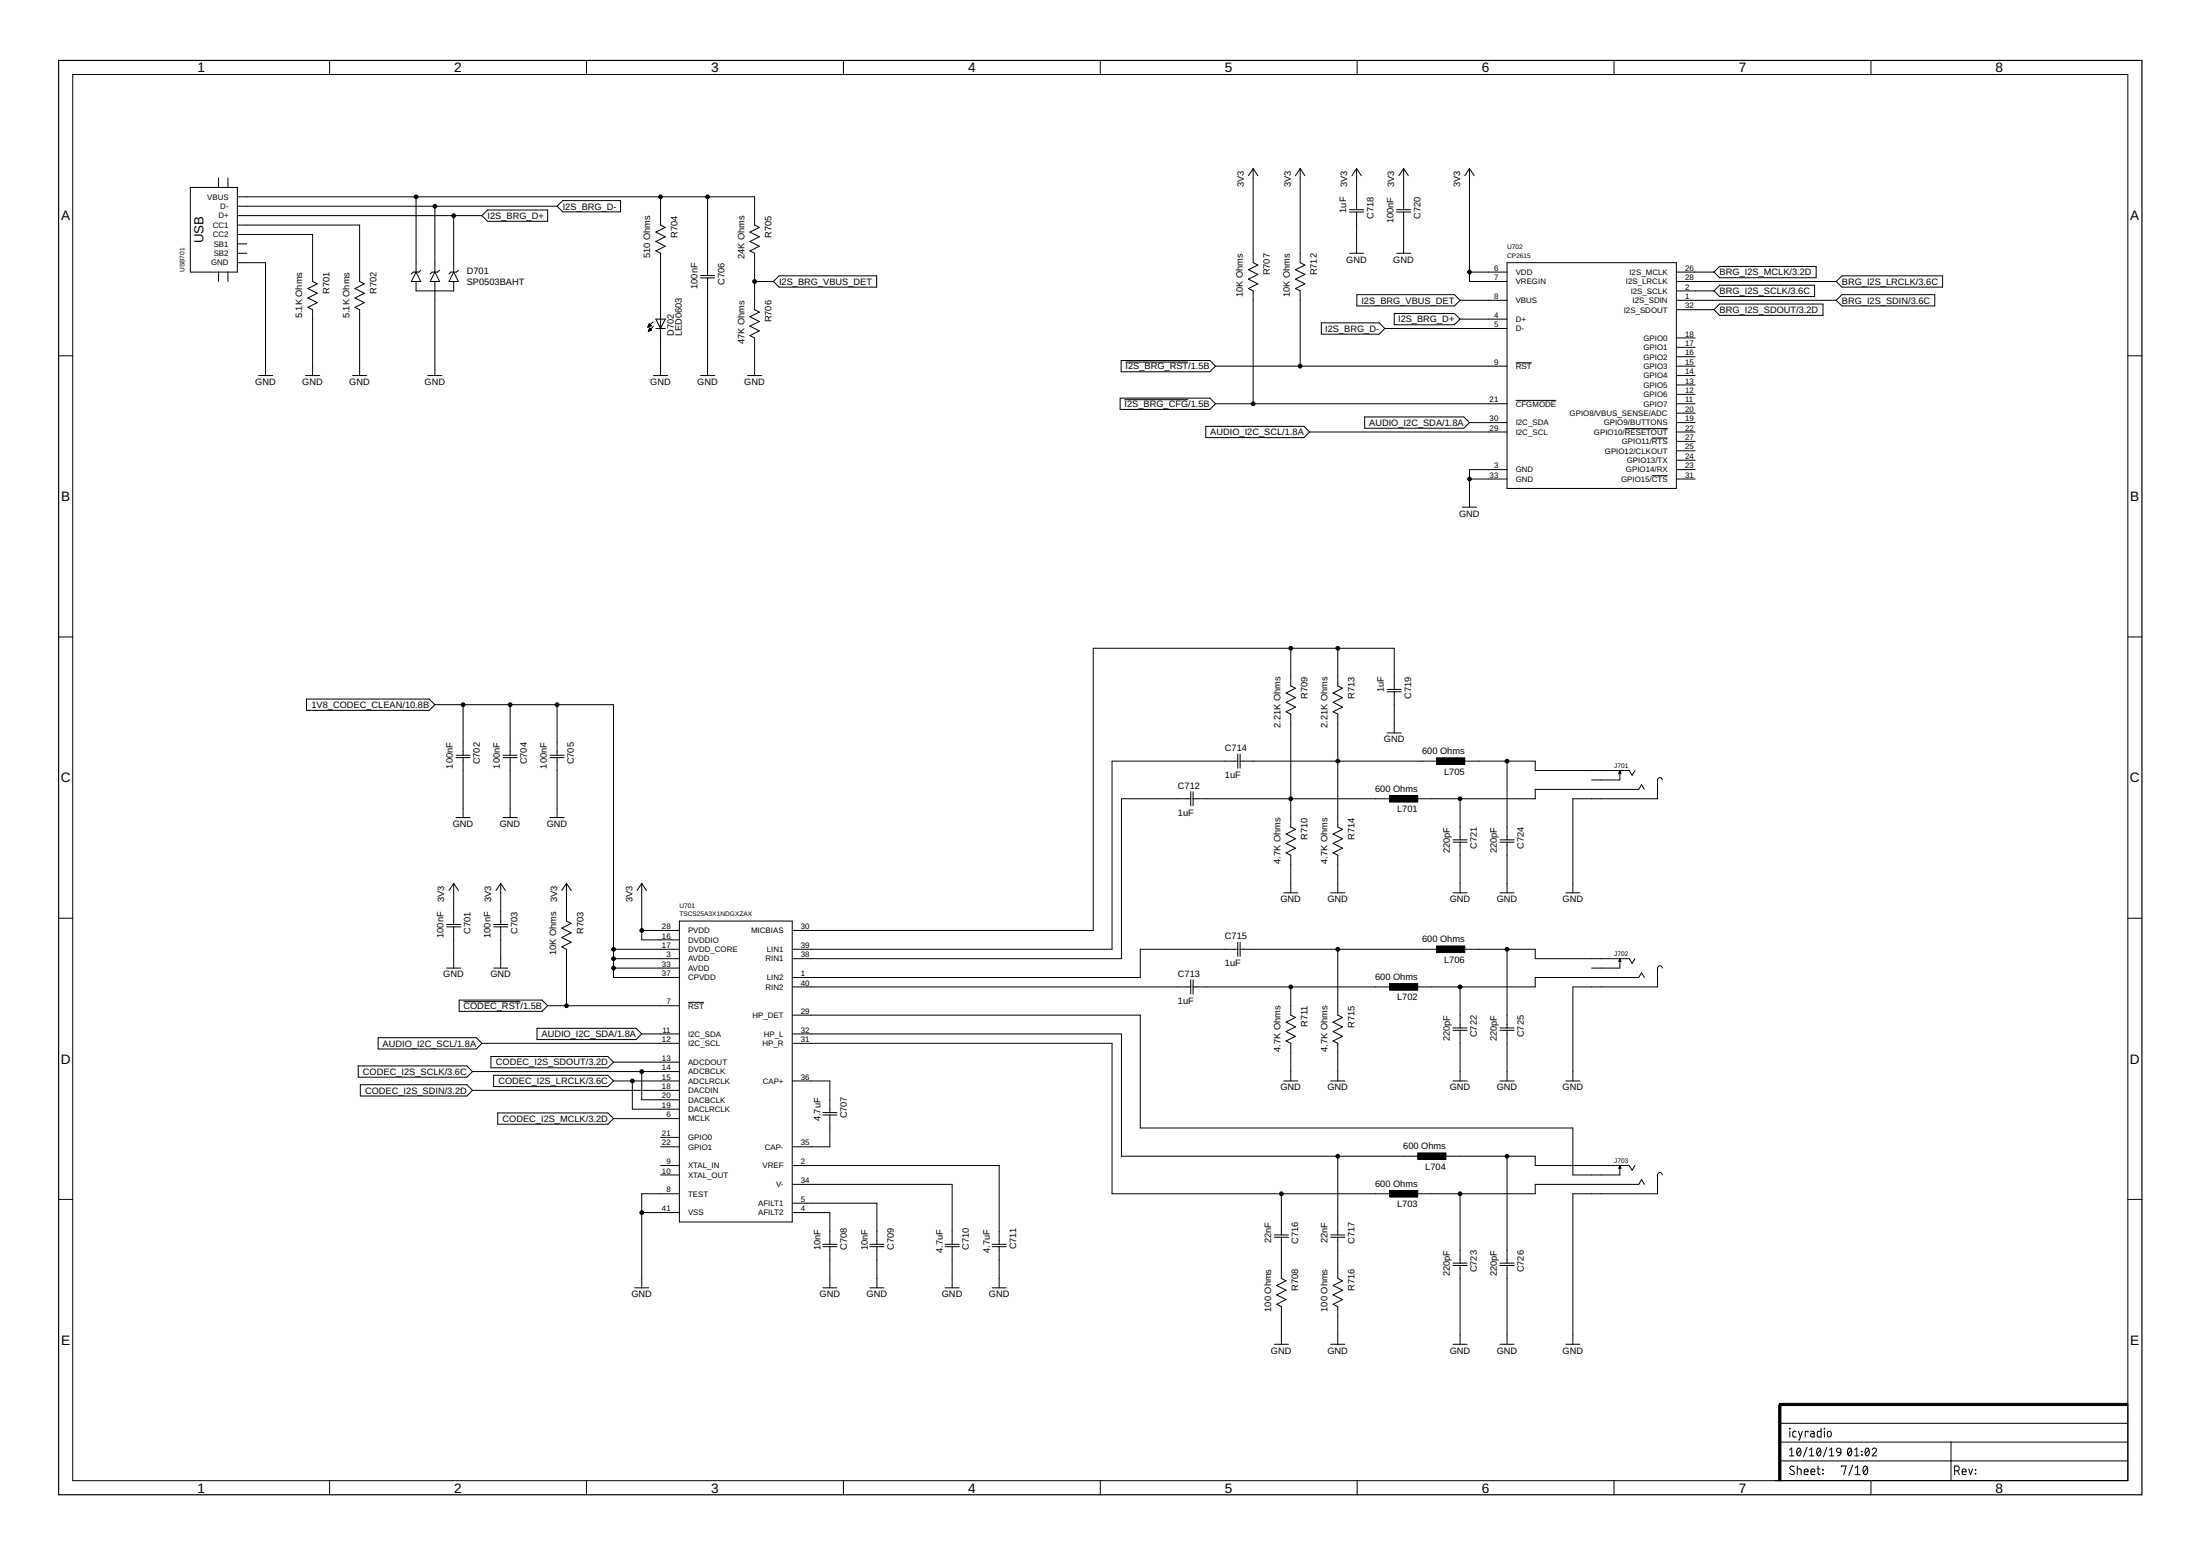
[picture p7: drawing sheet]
<svg xmlns="http://www.w3.org/2000/svg" width="594mm" height="420mm" viewBox="0 0 594 420" stroke-linecap="round" stroke-linejoin="round" font-family="sans-serif">
<g fill="none" stroke="#000" stroke-width=".27">
<path d="M89 16.3v3.8M158.4 16.3v3.8M227.8 16.3v3.8M297.1 16.3v3.8M366.5 16.3v3.8M435.8 16.3v3.8M505.2 16.3v3.8M19.6 20.1h555v379.7h-555zM51.4 50.6h12.7v22.9h-12.7zM59 48.1v2.5M61.6 48.1v2.5M64.1 58.2h66"/>
<path d="M64.1 55.7h86.3M64.1 53.1h139.7v7.7l1.2 .6-2.5 1.3 2.5 1.2-2.5 1.3 2.5 1.3-2.5 1.3 1.3 .6v15.2l1.2 .7-2.5 1.2 2.5 1.3-2.5 1.3 2.5 1.2-2.5 1.3 1.3 .6v10.2M112.4 53.1v20.4M117.4 55.7v17.8M122.5 58.2v15.3M131.7 56.7h16.2v3.1h-16.2l-1.6-1.6zM152 54.2h15.6v3h-15.6l-1.6-1.5zM178.4 53.1v7.7l1.2 .6-2.5 1.3 2.5 1.2-2.5 1.3 2.5 1.3-2.5 1.3 1.3 .6v33M191.1 53.1v21.3M338.4 45.5l1.3 1.9M338.4 45.5l-1.3 1.9M338.4 45.5v25.4l1.3 .7-2.6 1.2 2.6 1.3-2.6 1.3 2.6 1.2-2.6 1.3 1.3 .6v30.5"/>
<path d="M351.1 45.5l1.3 1.9M351.1 45.5l-1.3 1.9M351.1 45.5v25.4l1.3 .7-2.6 1.2 2.6 1.3-2.6 1.3 2.6 1.2-2.6 1.3 1.3 .6v20.4M364.4 56.6h3.8M364.4 57.3h3.8M366.3 45.5v11.1M366.3 57.3v11.1M366.3 45.5l1.3 1.9M366.3 45.5l-1.2 1.9M377.1 56.6h3.8M377.1 57.3h3.8M379 45.5v11.1"/>
<path d="M379 57.3v11.1M379 45.5l1.3 1.9M379 45.5l-1.2 1.9M396.8 45.5v30.5h10.2M396.8 45.5l1.3 1.9M396.8 45.5l-1.3 1.9M59 73.5v2.5M61.6 73.5v2.5M64.1 70.9h7.6v30.5M64.1 60.8h33v15.2l1.3 .6-2.6 1.3 2.6 1.3-2.6 1.3 2.6 1.2-2.6 1.3 1.3 .6v17.8M64.1 63.3h20.3v12.7l1.3 .6-2.6 1.3 2.6 1.3-2.6 1.3 2.6 1.2-2.6 1.3 1.3 .6v17.8M64.1 65.8h2.5"/>
<path d="M64.1 68.4h2.5M112.4 73.5l1.2 2.5h-2.5zM112.4 76v2.5h10.1v-2.5M113.6 73l-.5 .5h-1.5l-.5 .5M117.4 73.5l1.3 2.5h-2.5zM117.4 76v25.4M118.7 73l-.5 .5h-1.5l-.5 .5M122.5 73.5l1.3 2.5h-2.6zM123.8 73l-.5 .5h-1.5l-.6 .5M189.2 75h3.8M189.2 74.4h3.8M191.1 75v26.4"/>
<path d="M203.8 76h5.1M210.4 74.5h26.3v3h-26.3l-1.5-1.5zM364.4 68.4h3.8M366.4 79.6h26.3l1.6 1.5-1.6 1.5h-26.3zM377.1 68.4h3.8M396.8 73.5h10.2M407 70.9h45.7v61h-45.7zM452.7 76h43.2M452.7 73.5h10.1M452.7 78.5h10.1M464.4 71.9h26v3.1h-26l-1.6-1.5zM464.4 77h25.6v3.1h-25.6l-1.6-1.6z"/>
<path d="M495.9 76l1.5-1.5h27.2v3h-27.2zM497.4 79.6h25.1v3h-25.1l-1.5-1.5zM15.8 96.1h3.8M175 88.3h.1M175 88.2h.3M175.1 88.1h.5M175.1 87.9h.7M175.1 89.4h.2M175.2 87.8h.5M175.2 89.3h.4M175.2 87.7h.4M175.2 89.1h.7"/>
<path d="M175.3 89h.6M175.3 87.6h.2M175.3 87.4l-.4 .9M175.3 87.4l.5 .5-.9 .4M175.3 87.4h.1M175.3 88.9h.5M175.4 88.8h.3M175.4 88.6h.1M175.5 88.6l.5 .5-.9 .4zM176.3 86.9l-1.4 1.4M176.5 88.1l-1.4 1.4M177.1 86.2h2.5l-1.2 2.5z"/>
<path d="M177.1 88.7h2.5M302.7 97.3h24l1.5 1.6-1.5 1.5h-24zM303.9 97.8h17M328.2 98.9h78.8M356.8 87.2h15.6l1.6 1.5-1.6 1.5h-15.6zM374 88.7h33M376.5 84.6h16.2l1.6 1.6-1.6 1.5h-16.2zM394.3 81.1h12.7M394.3 86.2h12.7M409.3 98h4.3M452.7 98.9h5.1M452.7 81.1h43.2"/>
<path d="M452.7 83.6h10.1M452.7 91.2h5.1M452.7 93.8h5.1M452.7 96.3h5.1M464.4 82.1h27.9v3.1h-27.9l-1.6-1.6zM574.6 96.1h3.8M69.8 101.4h3.8M82.5 101.4h3.8M95.2 101.4h3.8M115.5 101.4h3.8M176.5 101.4h3.8M189.2 101.4h3.8"/>
<path d="M201.9 101.4h3.8M302.5 107.5h24.2l1.5 1.5-1.5 1.6h-24.2zM303.7 107.9h17.2M325.6 115.1h26.5l1.5 1.5-1.5 1.6h-26.5zM328.2 109h78.8M353.6 116.6h53.4M368.5 112.6h26.8l1.5 1.5-1.5 1.5h-26.8zM396.8 114.1h10.2M409.3 108.1h10.9M438.7 115.7h11.6M446.1 118.3h4.2M452.7 114.1h5.1"/>
<path d="M452.7 116.6h5.1M452.7 101.4h5.1M452.7 103.9h5.1M452.7 106.5h5.1M452.7 109h5.1M452.7 111.6h5.1M452.7 119.2h5.1M394.9 136.9h3.8M396.8 129.3h10.2M407 126.8h-10.2v10.1M446.1 128.4h4.2M452.7 126.8h5.1"/>
<path d="M452.7 129.3h5.1M452.7 121.7h5.1M452.7 124.3h5.1M15.8 172h3.8M348.6 175v10.2l1.2 .6-2.5 1.3 2.5 1.3-2.5 1.3 2.5 1.2-2.5 1.3 1.3 .6v30.5l1.2 .6-2.5 1.3 2.5 1.3-2.5 1.3 2.5 1.2-2.5 1.3 1.3 .6v10.2M361.3 175v10.2l1.2 .6-2.5 1.3 2.5 1.3-2.5 1.3 2.5 1.2-2.5 1.3 1.3 .6v30.5l1.2 .6-2.5 1.3 2.5 1.3-2.5 1.3 2.5 1.2-2.5 1.3 1.3 .6v10.2M574.6 172h3.8M82.8 188.8h33.1l1.5 1.5-1.5 1.5h-33.1zM117.4 190.3h48.3v73.6h17.8M125.1 190.3v13.6M137.8 190.3v13.6M150.4 190.3v13.6"/>
<path d="M374.6 186.2h3.8M374.6 186.8h3.8M374.6 197.9h3.8M376.5 186.2v-11.2h-81.3v76.2h-81.3M376.5 186.8v11.1M123.1 203.9h3.9M123.1 204.6h3.9M125.1 204.6v16.2M135.8 203.9h3.9M135.8 204.6h3.9M137.8 204.6v16.2M148.5 203.9h3.8"/>
<path d="M148.5 204.6h3.8M150.4 204.6v16.2M321.5 215.7h-18.7v43.2h-88.9M321.5 213.8v3.8M322.2 215.7h54.3M322.2 213.8v3.8M334.2 205.5h-33.9v50.8h-86.4M334.2 203.6v3.8M334.9 205.5h54.3M334.9 203.6v3.8M394.3 205.5h20.3v2.6h25.4l.7 1.2 .8-1.2M394.3 215.7v11.1"/>
<path d="M407 205.5v21.3M437.2 208.7h.4M437.3 208.6h.3M437.3 208.4h.3M437.3 208.3h.2M437.4 208.2h.1M437.4 208.1v2.5h-7.6M437.4 208.1l.3 .7h-.5zM444 213.1l-.7-1.2-.8 1.2h-27.9v2.6h-33M448.9 210.6a.63 .63 0 0 0-.7-.6 .63 .63 0 0 0-.6 .6v5.1h-22.9v25.4M122.5 238.5v11.1M122.5 238.5l1.3 2"/>
<path d="M122.5 238.5l-1.3 2M123.1 220.8h3.9M135.2 238.5v11.1M135.2 238.5l1.3 2M135.2 238.5l-1.3 2M135.8 220.8h3.9M148.5 220.8h3.8M153 238.5l1.2 2M153 238.5l-1.3 2M153 238.5v10.2l1.2 .6-2.5 1.3 2.5 1.3-2.5 1.3 2.5 1.2-2.5 1.3 1.3 .6v15.3M173.3 238.5v15.3h10.2M173.3 238.5l1.3 2"/>
<path d="M173.3 238.5l-1.3 2M392.4 226.8h3.8M392.4 227.4h3.8M394.3 227.4v13.7M405 226.8h3.9M405 227.4h3.9M407 227.4v13.7M15.8 247.9h3.8M120.6 249.6h3.8M120.6 250.3h3.8M122.5 250.3v11.1M133.3 249.6h3.8"/>
<path d="M133.3 250.3h3.8M135.2 250.3v11.1M165.7 258.9h17.8M165.7 256.3h17.8M173.3 251.2h10.2M183.5 248.7h30.4v81.3h-30.4zM334.2 256.3h-26.3v7.6h-94M334.2 254.4v3.8M334.9 256.3h54.3M334.9 254.4v3.8M346.6 241.1h3.9M359.3 241.1h3.9"/>
<path d="M361.3 256.3v17.8l1.2 .6-2.5 1.3 2.5 1.3-2.5 1.3 2.5 1.2-2.5 1.3 1.3 .6v10.2M392.4 241.1h3.8M394.3 256.3h20.3v2.6h25.4l.7 1.2 .8-1.2M405 241.1h3.9M407 256.3v21.3M422.8 241.1h3.8M437.2 259.6h.5M437.2 259.5h.4M437.3 259.4h.3M437.3 259.2h.3M437.4 259.1h.1M437.4 259h.1"/>
<path d="M437.4 258.9v2.5h-7.6M437.4 258.9l.3 .7h-.5zM437.4 258.9h.1M574.6 247.9h3.8M120.6 261.4h3.8M124 270h22.4l1.5 1.6-1.5 1.5h-22.4zM125.1 270.5h15.4M133.3 261.4h3.8M145 277.7h26.8l1.5 1.5-1.5 1.5h-26.8zM147.9 271.6h35.6M165.7 261.4h17.8M173.3 279.2h10.2"/>
<path d="M185.8 270.7h4.3M213.9 274.1h94v30.5h116.8v12.7h12.7v-2.6M213.9 266.5h107.6M213.9 279.2h88.9v33h81.3M321.5 264.6v3.8M322.2 266.5h54.3M322.2 264.6v3.8M348.6 266.5v7.6l1.2 .6-2.5 1.3 2.5 1.3-2.5 1.3 2.5 1.2-2.5 1.3 1.3 .6v10.2M392.4 277.6h3.8M392.4 278.2h3.8M394.3 266.5v11.1M394.3 278.2v13.7"/>
<path d="M405 277.6h3.9M405 278.2h3.9M407 278.2v13.7M444 263.9l-.7-1.2-.8 1.2h-27.9v2.6h-33M448.9 261.4a.63 .63 0 0 0-.7-.6 .63 .63 0 0 0-.6 .6v5.1h-22.9v25.4M96.7 287.8h29.4l1.5 1.5-1.5 1.6h-29.4zM97.3 292.9h28.8l1.5 1.5-1.5 1.6h-28.8zM102.1 280.2h26.5l1.5 1.5-1.5 1.6h-26.5zM127.6 294.4h55.9M127.6 289.3h55.9M130.1 281.7h53.4M132.6 285.3h31.5l1.6 1.5-1.6 1.5h-31.5z"/>
<path d="M133.3 290.4h30.8l1.6 1.5-1.6 1.5h-30.8zM165.7 291.9h17.8M165.7 286.8h17.8M170.8 291.9v7.6h12.7M173.3 289.3v7.7h10.2M213.9 281.7h86.4v40.6h76.2M213.9 291.9h10.2v8.5M346.6 291.9h3.9M359.3 291.9h3.9M392.4 291.9h3.8M405 291.9h3.9M422.8 291.9h3.8"/>
<path d="M134.4 300.5h29.7l1.6 1.5-1.6 1.6h-29.7zM165.7 302h17.8M178.4 314.7h5.1M178.4 317.3h5.1M178.4 309.7h5.1M178.4 307.1h5.1M213.9 314.7h55.9v21.3M213.9 319.8h43.2v16.2M222.2 300.4h3.8M222.2 301.1h3.8M224.1 301.1v8.6h-10.2M361.3 312.2v21.3"/>
<path d="M389.2 312.2h25.4v2.5h25.4l.7 1.3 .8-1.3M407 312.2v28.9M437.2 315.3h.4M437.3 315.2h.3M437.3 315.1h.3M437.4 315h.1M437.4 314.8h.1M437.4 314.7l.3 .8h-.5zM444 319.8l-.7-1.3-.8 1.3h-27.9v2.5h-33M448.9 317.3a.63 .63 0 0 0-.7-.7 .63 .63 0 0 0-.6 .7v5h-22.9v40.7M15.8 323.9h3.8M173.3 327.4h10.2"/>
<path d="M183.5 322.3h-10.2v25.4M213.9 327.4h10.2v8.6M213.9 324.9h22.9v11.1M222.2 336h3.8M222.2 336.6h3.8M224.1 336.6v11.1M234.9 336h3.8M234.9 336.6h3.8M236.8 336.6v11.1M255.2 336h3.8M255.2 336.6h3.8M257.1 336.6v11.1"/>
<path d="M267.9 336h3.8M267.9 336.6h3.8M269.8 336.6v11.1M344.1 333.5h3.8M344.1 334.1h3.8M346 334.1v11.1l1.3 .6-2.6 1.3 2.6 1.3-2.6 1.3 2.6 1.2-2.6 1.3 1.3 .6v10.2M346 322.3v11.2M359.3 333.5h3.9M359.3 334.1h3.9M361.3 334.1v11.1l1.2 .6-2.5 1.3 2.5 1.3-2.5 1.3 2.5 1.2-2.5 1.3 1.3 .6v10.2M394.3 322.3v18.8M574.6 323.9h3.8"/>
<path d="M171.4 347.7h3.8M222.2 347.7h3.8M234.9 347.7h3.8M255.2 347.7h3.8M267.9 347.7h3.8M392.4 341.1h3.8M392.4 341.7h3.8M394.3 341.7v21.3M405 341.1h3.9M405 341.7h3.9M407 341.7v21.3M344.1 363h3.8"/>
<path d="M359.3 363h3.9M392.4 363h3.8M405 363h3.9M422.8 363h3.8M89 399.8v3.8M158.4 399.8v3.8M227.8 399.8v3.8M297.1 399.8v3.8M366.5 399.8v3.8M435.8 399.8v3.8M480.6 394.5h94M480.6 389.4h94"/>
<path d="M480.6 384.3h94M483.2 391.5l.6-.5v2.1M483.2 393.1h1.2M483.3 385.7l.1 .1zM483.3 386.5v1.5M484.4 396a.58 .58 0 0 0-.9 0 .58 .58 0 0 0 .1 .8l.7 .4a.54 .54 0 0 1 .2 .7 .54 .54 0 0 1-.8 .2l-.4-.2M485 386.5h-.6l-.3 .4 .1 1 .8 .1M485.3 396.6l1 .1 .1 1.5M485.3 395.9v2.3M485.4 391.2a.67 .67 0 0 1 .8 .1 .67 .67 0 0 1 .1 .8 .67 .67 0 0 1-.1 .8 .67 .67 0 0 1-.8 .1 1.64 1.64 0 0 1 0-1.8zM485.6 386.5l.6 1.5M486.2 391.5l-.9 1.2"/>
<path d="M486.7 386.5l-.8 2.3h-.3M487.2 397.4h1.1a.54 .54 0 0 0-.4-.7 .54 .54 0 0 0-.7 .5l.1 .9 1 .1M488 390.8l-1 2.6M488.3 386.7v-.2h-.8v1.5M488.6 393.1h1.2M488.6 391.5l.6-.5v2.1M489 386.5h.6l.3 .2v1.3h-.6a.46 .46 0 0 1-.5-.4 .46 .46 0 0 1 .5-.5h.6M489 397.4h1.1a.54 .54 0 0 0-.4-.7 .54 .54 0 0 0-.7 .5l.1 .9 1 .1M490.7 396.6h.7M490.8 391.2a.67 .67 0 0 1 .8 .1 .67 .67 0 0 1 .1 .8 .67 .67 0 0 1-.1 .8 .67 .67 0 0 1-.8 .1 1.76 1.76 0 0 1 0-1.8zM490.9 395.9l.1 2.1 .4 .2M491.6 391.5l-.9 1.2"/>
<path d="M491.8 385.7v2.3h-.8l-.3-.2v-1.1l.3-.2h.8M492.2 396.8l.1 .2zM492.2 397.9l.1 .1zM492.6 385.7l.1 .1zM492.7 386.5v1.5M493.3 390.8l-.9 2.6M493.6 386.7l.3-.2 .5 .2 .1 .8a.52 .52 0 0 1-.5 .5 .52 .52 0 0 1-.5-.5zM494 393.1h1.2M494 391.5l.6-.5v2.1M496.1 391.2l.3-.2 .6 .2 .1 1-1-.2zM497.1 392.2l-.3 .7-.6 .2M497.2 396.1v-.2h1.3l-.6 2.3"/>
<path d="M499.2 391.2a.66 .66 0 0 1 .7 .1 .66 .66 0 0 1 .1 .8 .63 .63 0 0 1-.1 .8 .63 .63 0 0 1-.9-.1l-.1-.7zM499.9 391.5l-.9 1.2M500.3 395.6l-1.1 2.8M500.8 393.1h1.2M500.8 391.5l.6-.5v2.1M501 398.2h1.3M501 396.4l.6-.5v2.3M502.7 391.9l.2 .1zM502.7 392.8l.2 .2zM503.3 396a.61 .61 0 0 1 .8 0 .61 .61 0 0 1 .2 .7 .99 .99 0 0 1-.7 1.5 1.62 1.62 0 0 1-.3-2.2zM503.9 391.2a.66 .66 0 0 1 .8 .1 .66 .66 0 0 1 .1 .8 .63 .63 0 0 1-.2 .8 .63 .63 0 0 1-.8-.1l-.2-.7zM504.2 396.4l-1 1.3"/>
<path d="M504.7 391.5l-1 1.2M505.2 399.8v3.8M505.5 391.5a.58 .58 0 0 1 .9-.5 .58 .58 0 0 1 .1 1l-1 1.1h1.2M526.8 389.4v10.3M527.8 397.2h.6a.65 .65 0 0 0 .7-.7 .65 .65 0 0 0-.7-.6h-.6v2.3M528.6 397.2l.5 1M529.9 397.4h1a.54 .54 0 0 0-.4-.7 .54 .54 0 0 0-.6 .5l.1 .9 .9 .1M531.6 396.6l.5 1.6 .6-1.6M533.4 397.9l.1 .1zM533.4 396.8l.1 .2z"/>
</g>
<path d="M15.8 16.3h562.6v387.3h-562.6z" fill="none" stroke="#000" stroke-width=".32"/>
<path d="M375.2 214.8h7.6v1.8h-7.6zM387.9 204.6h7.6v1.8h-7.6zM387.9 255.4h7.6v1.8h-7.6zM375.2 265.6h7.6v1.8h-7.6zM382.8 311.3h7.7v1.8h-7.7zM375.2 321.5h7.6v1.7h-7.6zM480.3 379.5h.6v20.3h-.6zM480.6 378.9h94v.6h-94z" fill="#000" stroke="#000" stroke-width=".27"/>
<path d="M481.9 379.2h-1.3v1.3" fill="none" stroke="#000" stroke-width=".61"/>
<g fill="#000" stroke="#000" stroke-width=".27">
<circle cx="112.4" cy="53.1" r=".51"/>
<circle cx="117.4" cy="55.7" r=".51"/>
<circle cx="122.5" cy="58.2" r=".51"/>
<circle cx="178.4" cy="53.1" r=".51"/>
<circle cx="191.1" cy="53.1" r=".51"/>
<circle cx="203.8" cy="76" r=".51"/>
<circle cx="396.8" cy="73.5" r=".51"/>
<circle cx="351.1" cy="98.9" r=".51"/>
<circle cx="338.4" cy="109" r=".51"/>
<circle cx="396.8" cy="129.3" r=".51"/>
<circle cx="348.6" cy="175" r=".51"/>
<circle cx="361.3" cy="175" r=".51"/>
<circle cx="125.1" cy="190.3" r=".51"/>
<circle cx="137.8" cy="190.3" r=".51"/>
<circle cx="150.4" cy="190.3" r=".51"/>
<circle cx="348.6" cy="215.7" r=".51"/>
<circle cx="361.3" cy="205.5" r=".51"/>
<circle cx="394.3" cy="215.7" r=".51"/>
<circle cx="407" cy="205.5" r=".51"/>
<circle cx="165.7" cy="256.3" r=".51"/>
<circle cx="165.7" cy="258.9" r=".51"/>
<circle cx="173.3" cy="251.2" r=".51"/>
<circle cx="361.3" cy="256.3" r=".51"/>
<circle cx="407" cy="256.3" r=".51"/>
<circle cx="153" cy="271.6" r=".51"/>
<circle cx="165.7" cy="261.4" r=".51"/>
<circle cx="348.6" cy="266.5" r=".51"/>
<circle cx="394.3" cy="266.5" r=".51"/>
<circle cx="170.8" cy="291.9" r=".51"/>
<circle cx="173.3" cy="289.3" r=".51"/>
<circle cx="361.3" cy="312.2" r=".51"/>
<circle cx="407" cy="312.2" r=".51"/>
<circle cx="173.3" cy="327.4" r=".51"/>
<circle cx="346" cy="322.3" r=".51"/>
<circle cx="394.3" cy="322.3" r=".51"/>
</g>
<g font-size="3.7">
<text x="53.3" y="19.5">1</text>
<text x="122.7" y="19.5">2</text>
<text x="192" y="19.5">3</text>
<text x="261.4" y="19.5">4</text>
<text x="330.8" y="19.5">5</text>
<text x="400.2" y="19.5">6</text>
<text x="469.5" y="19.5">7</text>
<text x="538.9" y="19.5">8</text>
<text x="16.5" y="59.4">A</text>
<text x="575.3" y="59.4">A</text>
<text x="16.5" y="135.3">B</text>
<text x="575.3" y="135.3">B</text>
<text x="16.4" y="211.3">C</text>
<text x="575.2" y="211.3">C</text>
<text x="16.4" y="287.2">D</text>
<text x="575.2" y="287.2">D</text>
<text x="16.5" y="363.1">E</text>
<text x="575.3" y="363.1">E</text>
<text x="53.3" y="403">1</text>
<text x="122.7" y="403">2</text>
<text x="192" y="403">3</text>
<text x="261.4" y="403">4</text>
<text x="330.8" y="403">5</text>
<text x="400.2" y="403">6</text>
<text x="469.5" y="403">7</text>
<text x="538.9" y="403">8</text>
</g>
<text font-size="3.6" x="54.9" y="65.7" transform="rotate(-90 54.9 65.7)">USB</text>
<g font-size="2.5">
<text x="335.8" y="50.6" transform="rotate(-90 335.8 50.6)">3V3</text>
<text x="348.5" y="50.6" transform="rotate(-90 348.5 50.6)">3V3</text>
<text x="363.8" y="50.6" transform="rotate(-90 363.8 50.6)">3V3</text>
<text x="376.5" y="50.6" transform="rotate(-90 376.5 50.6)">3V3</text>
<text x="394.3" y="50.6" transform="rotate(-90 394.3 50.6)">3V3</text>
<text x="131.6" y="59.1">I2S_BRG_D+</text>
<text x="152" y="56.6">I2S_BRG_D-</text>
<text x="363.6" y="57.4" transform="rotate(-90 363.6 57.4)">1uF</text>
<text x="370.9" y="59.1" transform="rotate(-90 370.9 59.1)">C718</text>
<text x="383.6" y="59.1" transform="rotate(-90 383.6 59.1)">C720</text>
<text x="182.9" y="64.2" transform="rotate(-90 182.9 64.2)">R704</text>
<text x="208.3" y="64.2" transform="rotate(-90 208.3 64.2)">R705</text>
<text x="376.3" y="60.2" transform="rotate(-90 376.3 60.2)">100nF</text>
<text x="175.6" y="69.7" transform="rotate(-90 175.6 69.7)">510 Ohms</text>
<text x="201" y="70" transform="rotate(-90 201 70)">24K Ohms</text>
<text x="363.5" y="70.9">GND</text>
<text x="376.2" y="70.9">GND</text>
<text x="126.1" y="76.9">SP0503BAHT</text>
<text x="126.1" y="74.1">D701</text>
<text x="195.6" y="76.9" transform="rotate(-90 195.6 76.9)">C706</text>
<text x="210.4" y="76.9">I2S_BRG_VBUS_DET</text>
<text x="342.9" y="74.4" transform="rotate(-90 342.9 74.4)">R707</text>
<text x="355.6" y="74.4" transform="rotate(-90 355.6 74.4)">R712</text>
<text x="464.4" y="74.4">BRG_I2S_MCLK/3.2D</text>
<text x="497.4" y="76.9">BRG_I2S_LRCLK/3.6C</text>
<text x="89" y="79.4" transform="rotate(-90 89 79.4)">R701</text>
<text x="101.7" y="79.4" transform="rotate(-90 101.7 79.4)">R702</text>
<text x="188.3" y="78" transform="rotate(-90 188.3 78)">100nF</text>
<text x="335.6" y="80.2" transform="rotate(-90 335.6 80.2)">10K Ohms</text>
<text x="348.3" y="80.2" transform="rotate(-90 348.3 80.2)">10K Ohms</text>
<text x="367.6" y="82">I2S_BRG_VBUS_DET</text>
<text x="464.4" y="79.4">BRG_I2S_SCLK/3.6C</text>
<text x="497.4" y="82">BRG_I2S_SDIN/3.6C</text>
<text x="81.6" y="86" transform="rotate(-90 81.6 86)">5.1K Ohms</text>
<text x="94.3" y="86" transform="rotate(-90 94.3 86)">5.1K Ohms</text>
<text x="208.3" y="87.1" transform="rotate(-90 208.3 87.1)">R706</text>
<text x="357.8" y="89.6">I2S_BRG_D-</text>
<text x="377.5" y="87.1">I2S_BRG_D+</text>
<text x="464.4" y="84.5">BRG_I2S_SDOUT/3.2D</text>
<text x="181.9" y="90.7" transform="rotate(-90 181.9 90.7)">D702</text>
<text x="184.1" y="90.7" transform="rotate(-90 184.1 90.7)">LED0603</text>
<text x="201" y="92.9" transform="rotate(-90 201 92.9)">47K Ohms</text>
<text x="303.9" y="99.8">I2S_BRG_RST/1.5B</text>
<text x="68.9" y="103.9">GND</text>
<text x="81.6" y="103.9">GND</text>
<text x="94.3" y="103.9">GND</text>
<text x="114.6" y="103.9">GND</text>
<text x="175.6" y="103.9">GND</text>
<text x="188.3" y="103.9">GND</text>
<text x="201" y="103.9">GND</text>
<text x="303.7" y="109.9">I2S_BRG_CFG/1.5B</text>
<text x="326.8" y="117.5">AUDIO_I2C_SCL/1.8A</text>
<text x="369.7" y="115">AUDIO_I2C_SDA/1.8A</text>
<text x="394" y="139.5">GND</text>
<text x="84.1" y="191.2">1V8_CODEC_CLEAN/10.8B</text>
<text x="353.1" y="188.6" transform="rotate(-90 353.1 188.6)">R709</text>
<text x="365.8" y="188.6" transform="rotate(-90 365.8 188.6)">R713</text>
<text x="373.7" y="187" transform="rotate(-90 373.7 187)">1uF</text>
<text x="381" y="188.6" transform="rotate(-90 381 188.6)">C719</text>
<text x="345.8" y="196.6" transform="rotate(-90 345.8 196.6)">2.21K Ohms</text>
<text x="358.5" y="196.6" transform="rotate(-90 358.5 196.6)">2.21K Ohms</text>
<text x="330.8" y="202.8">C714</text>
<text x="373.7" y="200.5">GND</text>
<text x="384" y="203.7">600 Ohms</text>
<text x="122.3" y="207.5" transform="rotate(-90 122.3 207.5)">100nF</text>
<text x="129.6" y="206.4" transform="rotate(-90 129.6 206.4)">C702</text>
<text x="135" y="207.5" transform="rotate(-90 135 207.5)">100nF</text>
<text x="142.3" y="206.4" transform="rotate(-90 142.3 206.4)">C704</text>
<text x="147.7" y="207.5" transform="rotate(-90 147.7 207.5)">100nF</text>
<text x="155" y="206.4" transform="rotate(-90 155 206.4)">C705</text>
<text x="390" y="209.2">L705</text>
<text x="318.1" y="212.9">C712</text>
<text x="330.8" y="210.1">1uF</text>
<text x="371.3" y="213.8">600 Ohms</text>
<text x="318.1" y="220.2">1uF</text>
<text x="377.3" y="219.3">L701</text>
<text x="122.2" y="223.3">GND</text>
<text x="134.9" y="223.3">GND</text>
<text x="147.6" y="223.3">GND</text>
<text x="353.1" y="226.7" transform="rotate(-90 353.1 226.7)">R710</text>
<text x="365.8" y="226.7" transform="rotate(-90 365.8 226.7)">R714</text>
<text x="345.8" y="233.3" transform="rotate(-90 345.8 233.3)">4.7K Ohms</text>
<text x="358.5" y="233.3" transform="rotate(-90 358.5 233.3)">4.7K Ohms</text>
<text x="391.5" y="230.4" transform="rotate(-90 391.5 230.4)">220pF</text>
<text x="398.8" y="229.3" transform="rotate(-90 398.8 229.3)">C721</text>
<text x="404.2" y="230.4" transform="rotate(-90 404.2 230.4)">220pF</text>
<text x="411.5" y="229.3" transform="rotate(-90 411.5 229.3)">C724</text>
<text x="120" y="243.6" transform="rotate(-90 120 243.6)">3V3</text>
<text x="132.7" y="243.6" transform="rotate(-90 132.7 243.6)">3V3</text>
<text x="150.4" y="243.6" transform="rotate(-90 150.4 243.6)">3V3</text>
<text x="170.8" y="243.6" transform="rotate(-90 170.8 243.6)">3V3</text>
<text x="345.8" y="243.6">GND</text>
<text x="358.5" y="243.6">GND</text>
<text x="391.5" y="243.6">GND</text>
<text x="404.2" y="243.6">GND</text>
<text x="421.9" y="243.6">GND</text>
<text x="119.7" y="253.3" transform="rotate(-90 119.7 253.3)">100nF</text>
<text x="127.1" y="252.1" transform="rotate(-90 127.1 252.1)">C701</text>
<text x="132.4" y="253.3" transform="rotate(-90 132.4 253.3)">100nF</text>
<text x="139.7" y="252.1" transform="rotate(-90 139.7 252.1)">C703</text>
<text x="150.2" y="258" transform="rotate(-90 150.2 258)">10K Ohms</text>
<text x="157.5" y="252.1" transform="rotate(-90 157.5 252.1)">R703</text>
<text x="330.8" y="253.6">C715</text>
<text x="384" y="254.4">600 Ohms</text>
<text x="119.7" y="263.9">GND</text>
<text x="132.4" y="263.9">GND</text>
<text x="318.1" y="263.7">C713</text>
<text x="330.8" y="260.9">1uF</text>
<text x="390" y="260">L706</text>
<text x="371.3" y="264.6">600 Ohms</text>
<text x="125.1" y="272.5">CODEC_RST/1.5B</text>
<text x="318.1" y="271">1uF</text>
<text x="377.3" y="270.1">L702</text>
<text x="146.2" y="280.1">AUDIO_I2C_SDA/1.8A</text>
<text x="353.1" y="277.3" transform="rotate(-90 353.1 277.3)">R711</text>
<text x="365.8" y="277.5" transform="rotate(-90 365.8 277.5)">R715</text>
<text x="391.5" y="281.2" transform="rotate(-90 391.5 281.2)">220pF</text>
<text x="398.8" y="280.1" transform="rotate(-90 398.8 280.1)">C722</text>
<text x="404.2" y="281.2" transform="rotate(-90 404.2 281.2)">220pF</text>
<text x="411.5" y="280.1" transform="rotate(-90 411.5 280.1)">C725</text>
<text x="103.3" y="282.6">AUDIO_I2C_SCL/1.8A</text>
<text x="133.9" y="287.7">CODEC_I2S_SDOUT/3.2D</text>
<text x="345.8" y="284.1" transform="rotate(-90 345.8 284.1)">4.7K Ohms</text>
<text x="358.5" y="284.1" transform="rotate(-90 358.5 284.1)">4.7K Ohms</text>
<text x="98" y="290.2">CODEC_I2S_SCLK/3.6C</text>
<text x="134.6" y="292.8">CODEC_I2S_LRCLK/3.6C</text>
<text x="98.6" y="295.3">CODEC_I2S_SDIN/3.2D</text>
<text x="345.8" y="294.4">GND</text>
<text x="358.5" y="294.4">GND</text>
<text x="391.5" y="294.4">GND</text>
<text x="404.2" y="294.4">GND</text>
<text x="421.9" y="294.4">GND</text>
<text x="135.7" y="302.9">CODEC_I2S_MCLK/3.2D</text>
<text x="221.6" y="302.8" transform="rotate(-90 221.6 302.8)">4.7uF</text>
<text x="228.6" y="302" transform="rotate(-90 228.6 302)">C707</text>
<text x="378.9" y="310.3">600 Ohms</text>
<text x="384.9" y="315.9">L704</text>
<text x="371.3" y="320.5">600 Ohms</text>
<text x="377.3" y="326">L703</text>
<text x="343.2" y="335.7" transform="rotate(-90 343.2 335.7)">22nF</text>
<text x="350.6" y="335.9" transform="rotate(-90 350.6 335.9)">C716</text>
<text x="358.5" y="335.7" transform="rotate(-90 358.5 335.7)">22nF</text>
<text x="365.8" y="335.9" transform="rotate(-90 365.8 335.9)">C717</text>
<text x="221.6" y="337.6" transform="rotate(-90 221.6 337.6)">10nF</text>
<text x="228.6" y="337.6" transform="rotate(-90 228.6 337.6)">C708</text>
<text x="234.3" y="337.6" transform="rotate(-90 234.3 337.6)">10nF</text>
<text x="241.3" y="337.6" transform="rotate(-90 241.3 337.6)">C709</text>
<text x="254.6" y="338.3" transform="rotate(-90 254.6 338.3)">4.7uF</text>
<text x="261.7" y="337.6" transform="rotate(-90 261.7 337.6)">C710</text>
<text x="267.3" y="338.3" transform="rotate(-90 267.3 338.3)">4.7uF</text>
<text x="274.4" y="337.4" transform="rotate(-90 274.4 337.4)">C711</text>
<text x="391.5" y="344.7" transform="rotate(-90 391.5 344.7)">220pF</text>
<text x="398.8" y="343.6" transform="rotate(-90 398.8 343.6)">C723</text>
<text x="404.2" y="344.7" transform="rotate(-90 404.2 344.7)">220pF</text>
<text x="411.5" y="343.6" transform="rotate(-90 411.5 343.6)">C726</text>
<text x="170.5" y="350.3">GND</text>
<text x="221.3" y="350.3">GND</text>
<text x="234" y="350.3">GND</text>
<text x="254.3" y="350.3">GND</text>
<text x="267" y="350.3">GND</text>
<text x="350.6" y="348.6" transform="rotate(-90 350.6 348.6)">R708</text>
<text x="365.8" y="348.6" transform="rotate(-90 365.8 348.6)">R716</text>
<text x="343.2" y="354.2" transform="rotate(-90 343.2 354.2)">100 Ohms</text>
<text x="358.5" y="354.2" transform="rotate(-90 358.5 354.2)">100 Ohms</text>
<text x="343.2" y="365.5">GND</text>
<text x="358.5" y="365.5">GND</text>
<text x="391.5" y="365.5">GND</text>
<text x="404.2" y="365.5">GND</text>
<text x="421.9" y="365.5">GND</text>
</g>
<g font-size="2.1">
<text x="55.9" y="53.9">VBUS</text>
<text x="59" y="59">D+</text>
<text x="59.5" y="56.5">D-</text>
<text x="57.5" y="61.5">CC1</text>
<text x="57.5" y="64.1">CC2</text>
<text x="57" y="71.7">GND</text>
<text x="57.7" y="66.6">SB1</text>
<text x="57.7" y="69.1">SB2</text>
<text x="403.4" y="75.7">7</text>
<text x="403.4" y="73.1">6</text>
<text x="409.3" y="76.8">VREGIN</text>
<text x="409.3" y="74.2">VDD</text>
<text x="439.1" y="76.8">I2S_LRCLK</text>
<text x="440" y="74.2">I2S_MCLK</text>
<text x="455" y="73.1">26</text>
<text x="455" y="75.7">28</text>
<text x="403.4" y="80.7">8</text>
<text x="409.3" y="81.8">VBUS</text>
<text x="440.3" y="79.3">I2S_SCLK</text>
<text x="440.8" y="81.8">I2S_SDIN</text>
<text x="455" y="83.3">32</text>
<text x="455" y="80.7">1</text>
<text x="455" y="78.2">2</text>
<text x="403.4" y="85.8">4</text>
<text x="403.4" y="88.3">5</text>
<text x="409.3" y="86.9">D+</text>
<text x="409.3" y="89.5">D-</text>
<text x="438.5" y="84.4">I2S_SDOUT</text>
<text x="443.8" y="92">GPIO0</text>
<text x="443.8" y="94.5">GPIO1</text>
<text x="455" y="90.9">18</text>
<text x="455" y="93.4">17</text>
<text x="455" y="96">16</text>
<text x="403.4" y="98.5">9</text>
<text x="409.3" y="99.6">RST</text>
<text x="443.8" y="97.1">GPIO2</text>
<text x="443.8" y="99.6">GPIO3</text>
<text x="455" y="98.5">15</text>
<text x="455" y="101">14</text>
<text x="443.8" y="102.2">GPIO4</text>
<text x="443.8" y="104.7">GPIO5</text>
<text x="443.8" y="107.2">GPIO6</text>
<text x="455" y="103.6">13</text>
<text x="455" y="106.1">12</text>
<text x="402.3" y="113.7">30</text>
<text x="402.3" y="108.7">21</text>
<text x="409.3" y="109.8">CFGMODE</text>
<text x="423.8" y="112.3">GPIO8/VBUS_SENSE/ADC</text>
<text x="443.8" y="109.8">GPIO7</text>
<text x="455" y="108.7">11</text>
<text x="455" y="111.2">20</text>
<text x="455" y="113.7">19</text>
<text x="402.3" y="116.3">29</text>
<text x="409.3" y="114.9">I2C_SDA</text>
<text x="409.3" y="117.4">I2C_SCL</text>
<text x="430.4" y="117.4">GPIO10/RESETOUT</text>
<text x="433" y="114.9">GPIO9/BUTTONS</text>
<text x="437.9" y="119.9">GPIO11/RTS</text>
<text x="455" y="116.3">22</text>
<text x="455" y="118.8">27</text>
<text x="433.4" y="122.5">GPIO12/CLKOUT</text>
<text x="439.3" y="125">GPIO13/TX</text>
<text x="455" y="121.4">25</text>
<text x="455" y="123.9">24</text>
<text x="402.3" y="129">33</text>
<text x="403.4" y="126.4">3</text>
<text x="409.3" y="127.6">GND</text>
<text x="409.3" y="130.1">GND</text>
<text x="437.7" y="130.1">GPIO15/CTS</text>
<text x="439.1" y="127.6">GPIO14/RX</text>
<text x="455" y="126.4">23</text>
<text x="455" y="129">31</text>
<text x="178.8" y="250.9">28</text>
<text x="216.3" y="250.9">30</text>
<text x="178.8" y="256">17</text>
<text x="178.8" y="253.4">16</text>
<text x="185.8" y="257.1">DVDD_CORE</text>
<text x="185.8" y="252">PVDD</text>
<text x="185.8" y="254.5">DVDDIO</text>
<text x="202.8" y="252">MICBIAS</text>
<text x="207.1" y="257.1">LIN1</text>
<text x="216.3" y="256">39</text>
<text x="178.8" y="261">33</text>
<text x="178.8" y="263.6">37</text>
<text x="179.9" y="258.5">3</text>
<text x="185.8" y="259.6">AVDD</text>
<text x="185.8" y="262.2">AVDD</text>
<text x="206.7" y="259.6">RIN1</text>
<text x="216.3" y="263.6">1</text>
<text x="216.3" y="258.5">38</text>
<text x="185.8" y="264.7">CPVDD</text>
<text x="206.7" y="267.2">RIN2</text>
<text x="207.1" y="264.7">LIN2</text>
<text x="216.3" y="266.1">40</text>
<text x="179.9" y="271.2">7</text>
<text x="185.8" y="272.3">RST</text>
<text x="203.2" y="274.9">HP_DET</text>
<text x="216.3" y="273.7">29</text>
<text x="178.8" y="281.4">12</text>
<text x="178.9" y="278.8">11</text>
<text x="185.8" y="279.9">I2C_SDA</text>
<text x="206.2" y="279.9">HP_L</text>
<text x="216.3" y="278.8">32</text>
<text x="216.3" y="281.4">31</text>
<text x="178.8" y="286.4">13</text>
<text x="185.8" y="287.6">ADCDOUT</text>
<text x="185.8" y="282.5">I2C_SCL</text>
<text x="205.9" y="282.5">HP_R</text>
<text x="178.8" y="289">14</text>
<text x="178.8" y="291.5">15</text>
<text x="185.8" y="290.1">ADCBCLK</text>
<text x="185.8" y="292.6">ADCLRCLK</text>
<text x="205.9" y="292.6">CAP+</text>
<text x="216.3" y="291.5">36</text>
<text x="178.8" y="294.1">18</text>
<text x="178.8" y="296.6">20</text>
<text x="178.8" y="299.1">19</text>
<text x="185.8" y="295.2">DACDIN</text>
<text x="185.8" y="297.7">DACBCLK</text>
<text x="179.9" y="301.7">6</text>
<text x="185.8" y="302.8">MCLK</text>
<text x="185.8" y="300.3">DACLRCLK</text>
<text x="178.8" y="309.3">22</text>
<text x="178.8" y="306.8">21</text>
<text x="185.8" y="310.4">GPIO1</text>
<text x="185.8" y="307.9">GPIO0</text>
<text x="206.5" y="310.4">CAP-</text>
<text x="216.3" y="309.3">35</text>
<text x="178.8" y="316.9">10</text>
<text x="179.9" y="314.4">9</text>
<text x="185.8" y="315.5">XTAL_IN</text>
<text x="205.9" y="315.5">VREF</text>
<text x="216.3" y="314.4">2</text>
<text x="179.9" y="322">8</text>
<text x="185.8" y="323.1">TEST</text>
<text x="185.8" y="318">XTAL_OUT</text>
<text x="209.6" y="320.6">V-</text>
<text x="216.3" y="319.5">34</text>
<text x="178.8" y="327.1">41</text>
<text x="185.8" y="328.2">VSS</text>
<text x="204.7" y="328.2">AFILT2</text>
<text x="204.7" y="325.7">AFILT1</text>
<text x="216.3" y="327.1">4</text>
<text x="216.3" y="324.5">5</text>
</g>
<g font-size="1.8">
<text x="407" y="69.7">CP2615</text>
<text x="407" y="67.4">U702</text>
<text x="49.9" y="73.5" transform="rotate(-90 49.9 73.5)">USB701</text>
<text x="435.9" y="207.3">J701</text>
<text x="183.5" y="245.1">U701</text>
<text x="183.5" y="247.4">TSCS25A3X1NDGXZAX</text>
<text x="435.9" y="258.1">J702</text>
<text x="435.9" y="314">J703</text>
</g>
</svg>
